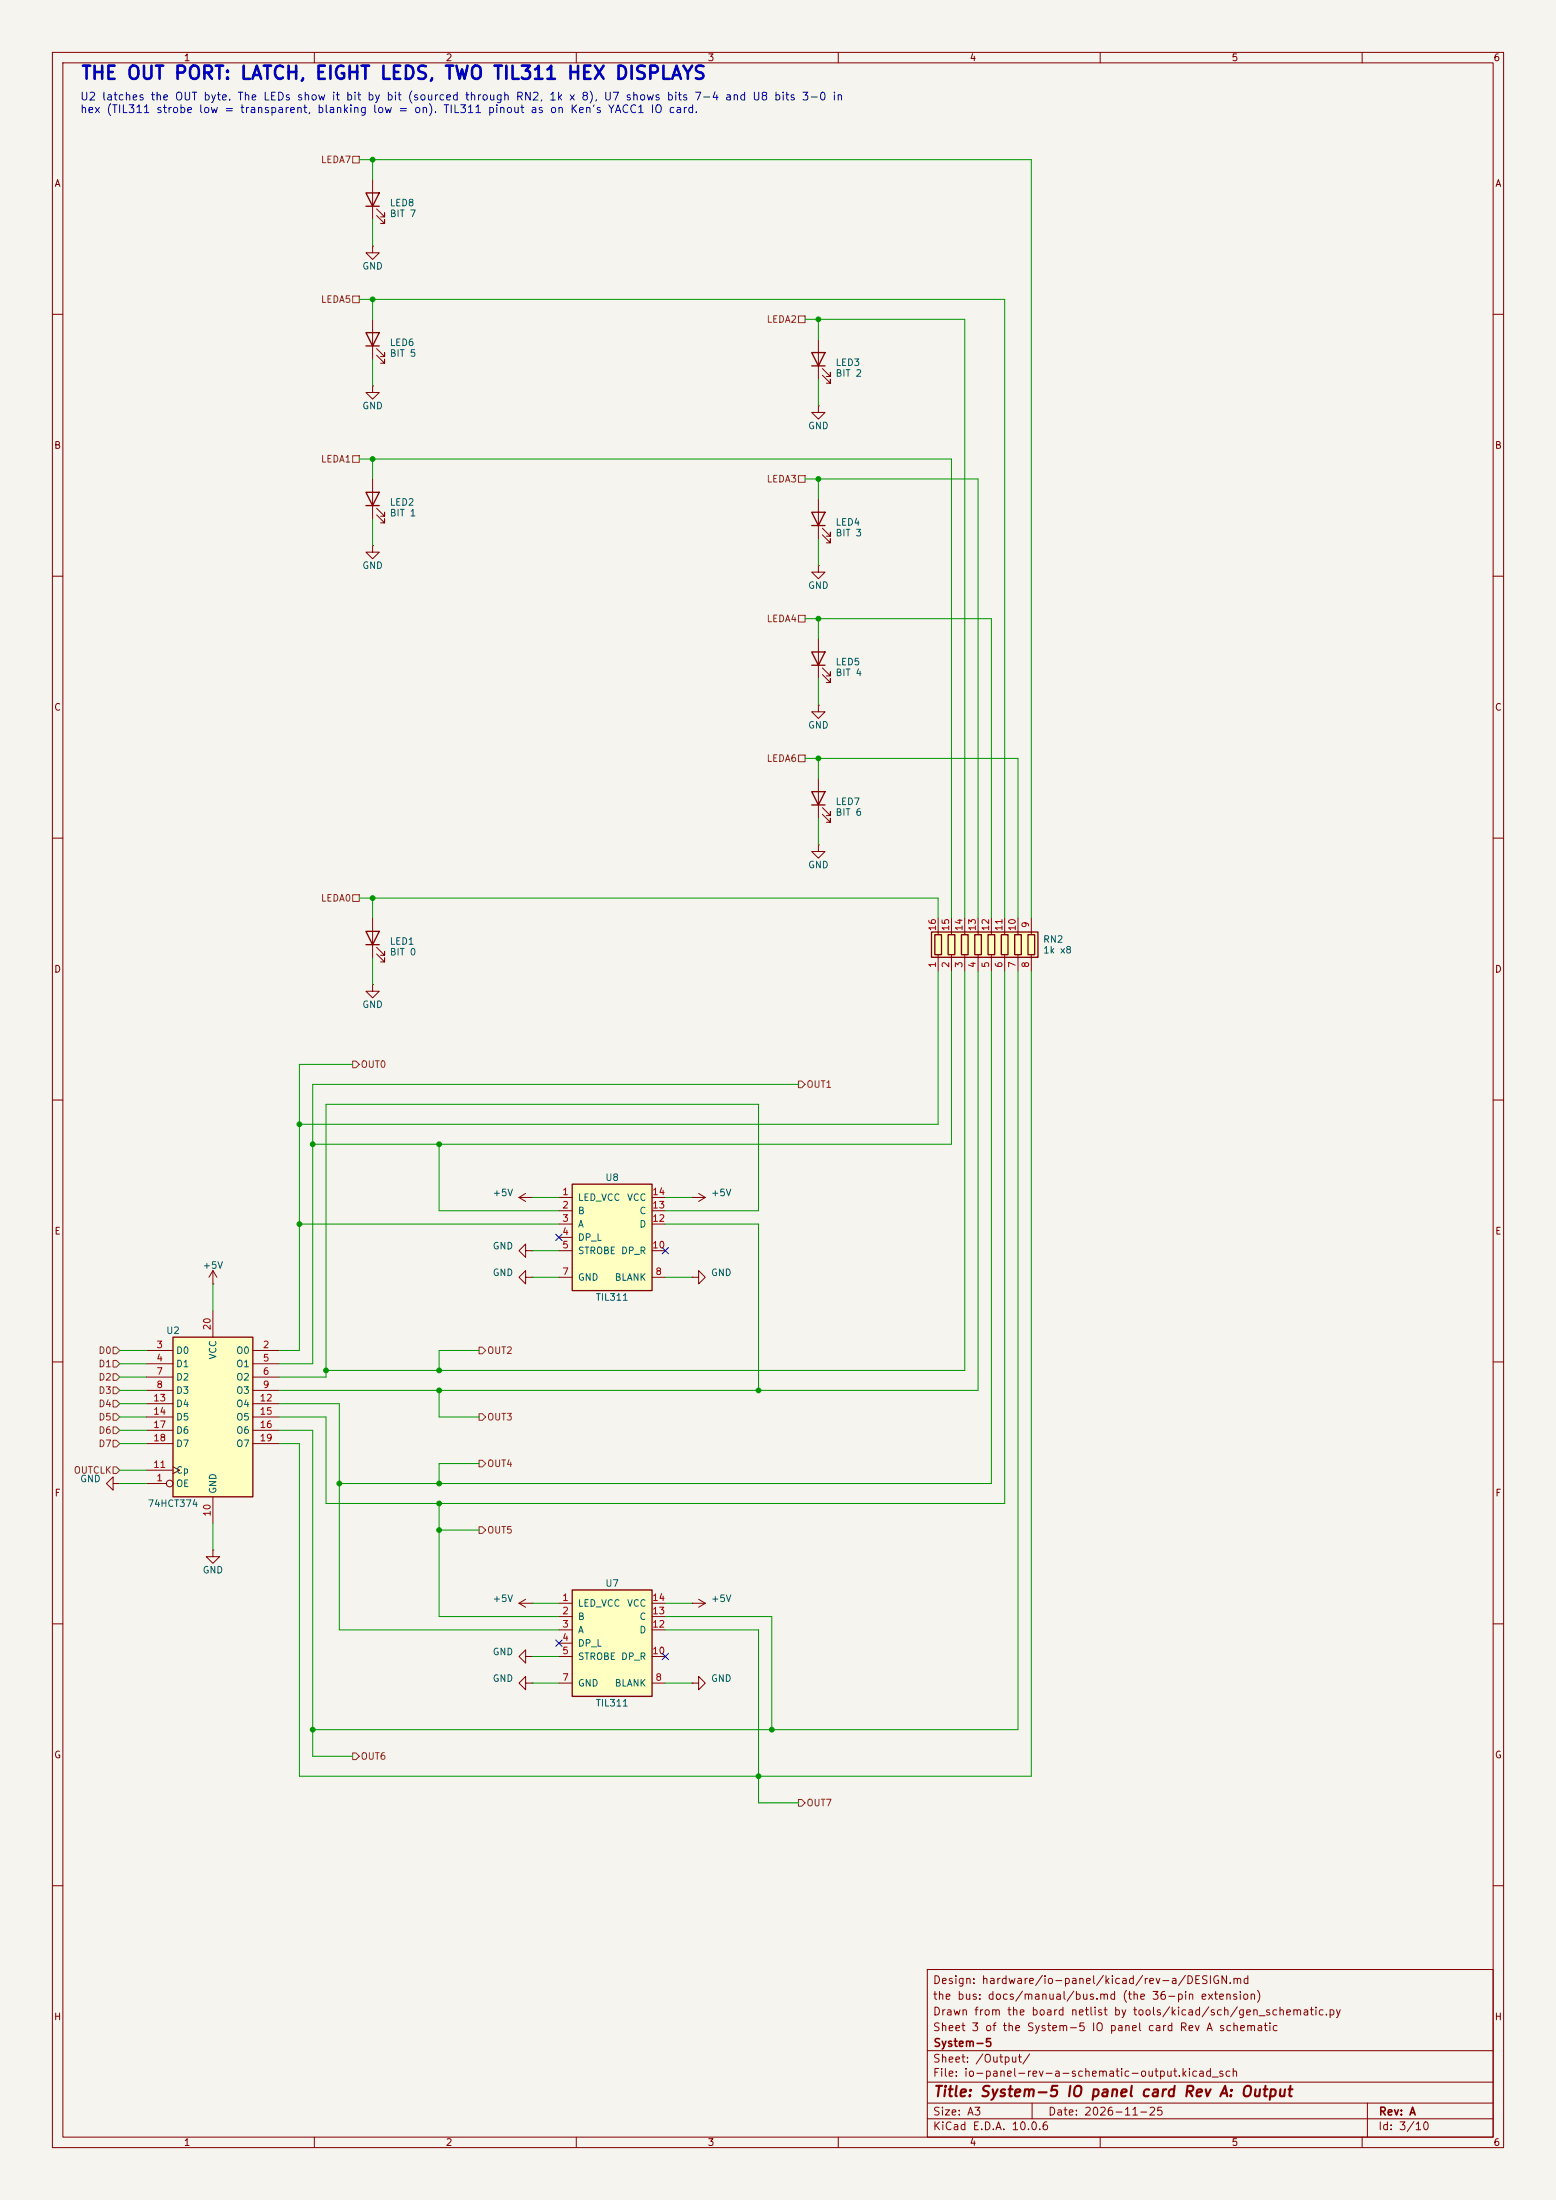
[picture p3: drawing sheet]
<svg xmlns="http://www.w3.org/2000/svg" width="297mm" height="420mm" viewBox="0 0 297 420" stroke-linecap="round" stroke-linejoin="round" font-family="sans-serif">
<path d="M0 0h297v420h-297z" fill="#f5f4ef" stroke="#f5f4ef" stroke-width=".19"/>
<g fill="none" stroke="#840000" stroke-width=".19">
<path d="M10 10h277v400h-277zM12 12h273v396h-273zM60 10v2M110 10v2M160 10v2M210 10v2M260 10v2M10 60h2M285 60h2M10 110h2M285 110h2M10 160h2"/>
<path d="M285 160h2M71.1 188v1.2h1.3l-1.3 1.3-1.3-1.3h1.3M71.1 188h.1M10 210h2M285 210h2M132.1 228.6h.1M132.1 228.6h2.5M133.3 227.8l1.3 .8M134.6 228.6l-1.3 .8M132.1 243.8h1.2v-1.2l1.3 1.2-1.3 1.3v-1.3M132.1 243.8h.1M10 260h2"/>
<path d="M285 260h2M21.6 283.2v-1.3l-1.3 1.3 1.3 1.3v-1.3h1.3M22.9 283.2h.1M10 310h2M99.1 306.1h2.5M99.1 306.1l1.2 .7M100.3 316.2v-1.2l-1.2 1.2 1.2 1.3v-1.3h1.3M100.3 305.3l-1.2 .8M101.6 316.2h.1M101.6 306.1h.1M132.1 306.1h.1M132.1 306.1h2.5"/>
<path d="M133.3 305.3l1.3 .8M134.6 306.1l-1.3 .7M285 310h2M100.3 321.3v-1.3l-1.2 1.3 1.2 1.3v-1.3h1.3M101.6 321.3h.1M132.1 321.3h1.2v-1.3l1.3 1.3-1.3 1.3v-1.3M132.1 321.3h.1M10 360h2M177 376h108v32h-108zM285 360h2M177 397.5h108M177 391.5h108"/>
<path d="M60 408v2M110 408v2M160 408v2M177 404.5h108M177 401.5h108M197 401.5v3M210 408v2M260 408v2M261 401.5v6.5"/>
</g>
<path d="M109.2 226.1h15.3v20.3h-15.3z" fill="#ffffc2"/>
<path d="M69.8 36.8h2.6l-1.3 2.6zM69.8 39.4h2.6M109.2 226.1h15.3v20.3h-15.3z" fill="none" stroke="#840000" stroke-width=".25"/>
<g fill="none" stroke="#840000" stroke-width=".19">
<path d="M71.1 34.3v7.6M71.9 39.9l1.5 1.5v-.8v.8h-.8M71.1 47v1.3h1.3l-1.3 1.2-1.3-1.2h1.3M71.1 47h.1M71.9 41.1l1.5 1.6v-.8v.8h-.8M71.1 73.7v1.2h1.3l-1.3 1.3-1.3-1.3h1.3M71.1 73.7h.1M71.1 104.1v1.3h1.3l-1.3 1.3-1.3-1.3h1.3M71.1 104.1h.1M106.7 228.6h2.5M106.7 231.1h2.5M106.7 233.7h2.5"/>
<path d="M106.7 236.2h2.5M106.7 238.8h2.5M124.5 228.6h2.5M124.5 231.1h2.5M124.5 233.7h2.5M124.5 238.8h2.5M106.7 243.8h2.5M124.5 243.8h2.5"/>
</g>
<path d="M109.2 303.5h15.3v20.4h-15.3z" fill="#ffffc2"/>
<path d="M109.2 303.5h15.3v20.4h-15.3z" fill="none" stroke="#840000" stroke-width=".25"/>
<path d="M106.7 306.1h2.5M106.7 308.6h2.5M106.7 311.2h2.5M106.7 313.7h2.5M106.7 316.2h2.5M124.5 306.1h2.5M124.5 308.6h2.5M124.5 311.2h2.5M124.5 316.2h2.5M106.7 321.3h2.5M124.5 321.3h2.5" fill="none" stroke="#840000" stroke-width=".19"/>
<path d="M177.8 177.9h20.3v4.9h-20.3z" fill="#ffffc2"/>
<g fill="none" stroke="#840000" stroke-width=".25">
<path d="M154.9 97.8h2.6l-1.3 2.5zM154.9 100.3h2.6M154.9 151.1h2.6l-1.3 2.6zM154.9 153.7h2.6M177.8 177.9h20.3v4.9h-20.3zM178.4 178.4h1.3v3.8h-1.3zM181 178.4h1.2v3.8h-1.2zM183.5 178.4h1.3v3.8h-1.3zM186.1 178.4h1.2v3.8h-1.2zM188.6 178.4h1.3v3.8h-1.3zM191.1 178.4h1.3v3.8h-1.3zM193.7 178.4h1.2v3.8h-1.2z"/>
<path d="M196.2 178.4h1.3v3.8h-1.3z"/>
</g>
<g fill="none" stroke="#840000" stroke-width=".19">
<path d="M156.2 95.3v7.6M156.2 108v1.2h1.3l-1.3 1.3-1.3-1.3h1.3M156.2 108h.1M157 102.1l1.5 1.5v-.7v.7h-.8M157 100.8l1.5 1.6v-.8v.8h-.8M156.2 134.6v1.3h1.3l-1.3 1.3-1.3-1.3h1.3M156.2 134.6h.1M156.2 148.6v7.6M157 155.4l1.5 1.6v-.8v.8h-.8M157 154.2l1.5 1.5v-.8v.8h-.8M156.2 161.3v1.3h1.3l-1.3 1.2-1.3-1.2h1.3M156.2 161.3h.1"/>
<path d="M179.1 175.3v3.1M181.6 175.3v3.1M184.1 175.3v3.1M186.7 175.3v3.1M189.2 175.3v3.1M191.8 175.3v3.1M194.3 175.3v3.1M196.8 175.3v3.1M179.1 182.2v3.2M181.6 182.2v3.2M184.1 182.2v3.2M186.7 182.2v3.2"/>
<path d="M189.2 182.2v3.2M191.8 182.2v3.2M194.3 182.2v3.2M196.8 182.2v3.2M40.6 295.9v1.3h1.3l-1.3 1.3-1.2-1.3h1.2M40.6 295.9h.1"/>
</g>
<path d="M33 255.3h15.3v30.5h-15.3z" fill="#ffffc2"/>
<path d="M69.8 63.5h2.6l-1.3 2.5zM69.8 66h2.6M154.9 67.3h2.6l-1.3 2.6zM154.9 69.9h2.6M69.8 94h2.6l-1.3 2.5zM69.8 96.5h2.6M154.9 124.5h2.6l-1.3 2.5zM154.9 127h2.6M69.8 177.8h2.6l-1.3 2.5zM69.8 180.3h2.6M33 255.3h15.3v30.5h-15.3z" fill="none" stroke="#840000" stroke-width=".25"/>
<g fill="none" stroke="#840000" stroke-width=".19">
<path d="M71.1 61v7.6M71.9 67.8l1.5 1.5v-.7v.7h-.8M71.9 66.5l1.5 1.6v-.8v.8h-.8M156.2 77.5v1.2h1.3l-1.3 1.3-1.3-1.3h1.3M156.2 77.5h.1M156.2 64.8v7.6M157 71.6l1.5 1.6v-.8v.8h-.8M157 70.4l1.5 1.5v-.8v.8h-.8M71.1 91.4v7.7M71.9 98.3l1.5 1.5v-.7v.7h-.8M71.9 97l1.5 1.6v-.8v.8h-.8M156.2 121.9v7.6"/>
<path d="M157 128.8l1.5 1.5v-.8v.8h-.8M157 127.5l1.5 1.5v-.7v.7h-.8M71.1 175.3v7.6M71.9 182.1l1.5 1.5v-.7v.7h-.8M71.9 180.8l1.5 1.6v-.8v.8h-.8M99.1 228.6l1.2 .8M99.1 228.6h2.5M100.3 238.8v-1.3l-1.2 1.3 1.2 1.2v-1.2h1.3M100.3 227.8l-1.2 .8M101.6 238.8h.1M101.6 228.6h.1M27.9 257.8h5.1"/>
<path d="M40.6 245.1h.1M40.6 242.6v2.5M40.6 250.2v5.1M40.6 242.6l-.7 1.2M40.6 242.6l.8 1.2M48.3 257.8h5M100.3 243.8v-1.2l-1.2 1.2 1.2 1.3v-1.3h1.3M101.6 243.8h.1M27.9 260.4h5.1M27.9 262.9h5.1M27.9 265.4h5.1M27.9 268h5.1"/>
<path d="M27.9 270.5h5.1M27.9 273.1h5.1M27.9 275.6h5.1M48.3 260.4h5M48.3 262.9h5M48.3 265.4h5M48.3 268h5M48.3 270.5h5M48.3 273.1h5M48.3 275.6h5M27.9 283.2h3.8M27.9 280.7h5.1"/>
<path d="M33 280l1.3 .7-1.3 .6M40.6 285.8v5"/>
<circle cx="32.4" cy="283.2" r=".63"/>
</g>
<g fill="none" stroke="#725600" stroke-width=".19">
<path d="M67.3 29.8h1.3v1.3h-1.3zM67.3 56.5h1.3v1.3h-1.3zM152.4 60.3h1.3v1.3h-1.3zM67.3 87h1.3v1.3h-1.3zM152.4 90.8h1.3v1.3h-1.3zM152.4 117.5h1.3v1.2h-1.3zM152.4 144.1h1.3v1.3h-1.3zM67.3 170.8h1.3v1.3h-1.3zM67.3 202.6h.6l.7 .6-.7 .6h-.6zM152.4 206.4h.6l.7 .6-.7 .6h-.6zM21.6 257.2h.6l.7 .6-.7 .6h-.6zM21.6 259.7h.6l.7 .7-.7 .6h-.6z"/>
<path d="M91.4 257.2h.7l.6 .6-.6 .6h-.7zM21.6 262.3h.6l.7 .6-.7 .6h-.6zM21.6 267.3h.6l.7 .7-.7 .6h-.6zM21.6 264.8h.6l.7 .6-.7 .7h-.6zM21.6 275h.6l.7 .6-.7 .6h-.6zM21.6 272.4h.6l.7 .7-.7 .6h-.6zM21.6 269.9h.6l.7 .6-.7 .6h-.6zM91.4 278.8h.7l.6 .6-.6 .6h-.7zM91.4 269.9h.7l.6 .6-.6 .6h-.7zM21.6 280h.6l.7 .7-.7 .6h-.6zM91.4 291.5h.7l.6 .6-.6 .6h-.7zM67.3 334.6h.6l.7 .7-.7 .6h-.6z"/>
<path d="M152.4 343.5h.6l.7 .7-.7 .6h-.6z"/>
</g>
<g fill="none" stroke="#009600" stroke-width=".19">
<path d="M68.6 30.5h128.2v144.8M71.1 30.5v3.8M68.6 57.2h123.2v118.1M71.1 41.9v5.1M71.1 57.2v3.8M71.1 68.6v5.1M153.7 61h30.4v114.3M156.2 61v3.8M156.2 72.4v5.1M68.6 87.6h113v87.7M71.1 87.6v3.8M71.1 99.1v5"/>
<path d="M153.7 91.4h33v83.9M156.2 91.4v3.9M153.7 118.1h35.5v57.2M156.2 102.9v5.1M156.2 118.1v3.8M156.2 129.5v5.1M153.7 144.8h40.6v30.5M156.2 144.8v3.8M156.2 156.2v5.1M68.6 171.5h110.5v3.8M71.1 171.5v3.8M71.1 182.9v5.1"/>
<path d="M179.1 185.4v29.2h-122M181.6 185.4v33h-121.9M184.1 185.4v76.2h-121.9M186.7 185.4v80h-133.4M189.2 185.4v97.8h-124.4M191.8 185.4v101.6h-129.6v-16.5h-8.9M194.3 185.4v144.8h-134.6M196.8 185.4v153.7h-139.7v-63.5h-3.8M67.3 203.2h-10.2v54.6h-3.8M83.8 218.4v12.7h22.9M152.4 207h-92.7v53.4h-6.4M57.1 233.7h49.6"/>
<path d="M101.6 238.8h5.1M101.6 228.6h5.1M127 231.1h17.8v-20.3h-82.6v52.1h-8.9M127 233.7h17.8v31.7M127 228.6h5.1M22.9 257.8h5M40.6 245.1v5.1M91.4 257.8h-7.6v3.8M101.6 243.8h5.1M127 243.8h5.1M22.9 262.9h5M22.9 275.6h5"/>
<path d="M22.9 273.1h5M22.9 270.5h5M22.9 268h5M22.9 265.4h5M22.9 260.4h5M53.3 273.1h6.4v62.2h7.6M53.3 268h11.5v43.2h41.9M83.8 265.4v5.1h7.6M91.4 279.4h-7.6v3.8M22.9 283.2h5M22.9 280.7h5M40.6 290.8v5.1"/>
<path d="M83.8 287v21.6h22.9M83.8 292.1h7.6M101.6 306.1h5.1M101.6 316.2h5.1M127 311.2h17.8v33h7.6M127 306.1h5.1M127 308.6h20.3v21.6M101.6 321.3h5.1M127 321.3h5.1"/>
</g>
<path d="M106.1 235.6l1.2 1.2M107.3 235.6l-1.2 1.2M126.4 238.2l1.2 1.2M127.6 238.2l-1.2 1.2M106.1 313.1l1.2 1.2M107.3 313.1l-1.2 1.2M126.4 315.6l1.2 1.2M127.6 315.6l-1.2 1.2" fill="none" stroke="#000084" stroke-width=".19"/>
<g fill="#009600" stroke="#009600" stroke-width=".19">
<circle cx="64.8" cy="283.2" r=".46"/>
<circle cx="57.1" cy="214.6" r=".46"/>
<circle cx="62.2" cy="261.6" r=".46"/>
<circle cx="57.1" cy="233.7" r=".46"/>
<circle cx="59.7" cy="218.4" r=".46"/>
<circle cx="83.8" cy="261.6" r=".46"/>
<circle cx="83.8" cy="265.4" r=".46"/>
<circle cx="144.8" cy="265.4" r=".46"/>
<circle cx="83.8" cy="283.2" r=".46"/>
<circle cx="83.8" cy="287" r=".46"/>
<circle cx="83.8" cy="292.1" r=".46"/>
<circle cx="59.7" cy="330.2" r=".46"/>
<circle cx="71.1" cy="57.2" r=".46"/>
<circle cx="71.1" cy="87.6" r=".46"/>
<circle cx="156.2" cy="61" r=".46"/>
<circle cx="156.2" cy="91.4" r=".46"/>
<circle cx="156.2" cy="118.1" r=".46"/>
<circle cx="71.1" cy="30.5" r=".46"/>
<circle cx="71.1" cy="171.5" r=".46"/>
<circle cx="156.2" cy="144.8" r=".46"/>
<circle cx="83.8" cy="218.4" r=".46"/>
<circle cx="144.8" cy="339.1" r=".46"/>
<circle cx="147.3" cy="330.2" r=".46"/>
</g>
<text font-size="2.5" fill="#0000c2" x="15.3" y="15.8">THE OUT PORT: LATCH, EIGHT LEDS, TWO TIL311 HEX DISPLAYS</text>
<text font-size="2" fill="#840000" x="178" y="400.8">Title: System-5 IO panel card Rev A: Output</text>
<g font-size="1.5" fill="#0000c2">
<text x="15.2" y="19.5">U2 latches the OUT byte. The LEDs show it bit by bit (sourced through RN2, 1k x 8), U7 shows bits 7-4 and U8 bits 3-0 in</text>
<text x="15.2" y="22">hex (TIL311 strobe low = transparent, blanking low = on). TIL311 pinout as on Ken's YACC1 IO card.</text>
</g>
<g font-size="1.5" fill="#840000">
<text x="178" y="382.1">the bus: docs/manual/bus.md (the 36-pin extension)</text>
<text x="178" y="379.1">Design: hardware/io-panel/kicad/rev-a/DESIGN.md</text>
<text x="178" y="388.1">Sheet 3 of the System-5 IO panel card Rev A schematic</text>
<text x="178" y="385.1">Drawn from the board netlist by tools/kicad/sch/gen_schematic.py</text>
<text x="178" y="394.1">Sheet: /Output/</text>
<text x="178" y="391.1">System-5</text>
<text x="178" y="396.8">File: io-panel-rev-a-schematic-output.kicad_sch</text>
<text x="178" y="407">KiCad E.D.A. 10.0.6</text>
<text x="178" y="404.2">Size: A3</text>
<text x="200" y="404.2">Date: 2026-11-25</text>
<text x="263" y="407">Id: 3/10</text>
<text x="263" y="404.2">Rev: A</text>
</g>
<g font-size="1.3" fill="#840000">
<text x="35" y="12">1</text>
<text x="85" y="12">2</text>
<text x="135" y="12">3</text>
<text x="185" y="12">4</text>
<text x="235" y="12">5</text>
<text x="285" y="12">6</text>
<text x="10.3" y="36">A</text>
<text x="285.3" y="36">A</text>
<text x="10.2" y="86">B</text>
<text x="285.2" y="86">B</text>
<text x="10.2" y="136">C</text>
<text x="285.2" y="136">C</text>
<text x="10.2" y="186">D</text>
<text x="285.2" y="186">D</text>
<text x="10.3" y="236">E</text>
<text x="285.3" y="236">E</text>
<text x="10.3" y="286">F</text>
<text x="285.3" y="286">F</text>
<text x="10.2" y="336">G</text>
<text x="285.2" y="336">G</text>
<text x="10.2" y="386">H</text>
<text x="285.2" y="386">H</text>
<text x="35" y="410">1</text>
<text x="85" y="410">2</text>
<text x="135" y="410">3</text>
<text x="185" y="410">4</text>
<text x="235" y="410">5</text>
<text x="285" y="410">6</text>
</g>
<g font-size="1.3" fill="#725600">
<text x="61.1" y="31.4">LEDA7</text>
<text x="61.1" y="58.1">LEDA5</text>
<text x="146.2" y="61.9">LEDA2</text>
<text x="61.1" y="88.6">LEDA1</text>
<text x="146.2" y="92.4">LEDA3</text>
<text x="146.2" y="119.1">LEDA4</text>
<text x="146.2" y="145.7">LEDA6</text>
<text x="61.1" y="172.4">LEDA0</text>
<text x="68.7" y="204.2">OUT0</text>
<text x="153.8" y="208">OUT1</text>
<text x="18.7" y="258.8">D0</text>
<text x="18.7" y="263.9">D2</text>
<text x="18.7" y="261.3">D1</text>
<text x="92.9" y="258.8">OUT2</text>
<text x="18.7" y="268.9">D4</text>
<text x="18.7" y="266.4">D3</text>
<text x="18.7" y="274">D6</text>
<text x="18.7" y="271.5">D5</text>
<text x="92.9" y="271.5">OUT3</text>
<text x="14" y="281.6">OUTCLK</text>
<text x="18.7" y="276.6">D7</text>
<text x="92.9" y="280.4">OUT4</text>
<text x="92.9" y="293.1">OUT5</text>
<text x="68.7" y="336.2">OUT6</text>
<text x="153.8" y="345.1">OUT7</text>
</g>
<g font-size="1.3" fill="#006464">
<text x="74.3" y="39.7">LED8</text>
<text x="74.3" y="41.7">BIT 7</text>
<text x="69.1" y="51.8">GND</text>
<text x="74.3" y="66.4">LED6</text>
<text x="74.3" y="68.4">BIT 5</text>
<text x="159.4" y="70.2">LED3</text>
<text x="159.4" y="72.2">BIT 2</text>
<text x="69.1" y="78.4">GND</text>
<text x="154.1" y="82.2">GND</text>
<text x="74.3" y="96.8">LED2</text>
<text x="74.3" y="98.9">BIT 1</text>
<text x="159.4" y="100.6">LED4</text>
<text x="159.4" y="102.7">BIT 3</text>
<text x="69.1" y="108.9">GND</text>
<text x="154.1" y="112.7">GND</text>
<text x="159.4" y="127.3">LED5</text>
<text x="159.4" y="129.4">BIT 4</text>
<text x="154.1" y="139.4">GND</text>
<text x="159.4" y="154">LED7</text>
<text x="159.4" y="156">BIT 6</text>
<text x="154.1" y="166.1">GND</text>
<text x="74.3" y="180.7">LED1</text>
<text x="74.3" y="182.7">BIT 0</text>
<text x="199" y="180.3">RN2</text>
<text x="199" y="182.3">1k x8</text>
<text x="69.1" y="192.7">GND</text>
<text x="115.4" y="225.8">U8</text>
<text x="93.9" y="228.7">+5V</text>
<text x="110.2" y="229.6">LED_VCC</text>
<text x="110.2" y="232.1">B</text>
<text x="119.6" y="229.6">VCC</text>
<text x="121.9" y="232.1">C</text>
<text x="135.6" y="228.7">+5V</text>
<text x="93.9" y="238.8">GND</text>
<text x="110.2" y="234.6">A</text>
<text x="110.2" y="237.2">DP_L</text>
<text x="110.2" y="239.7">STROBE DP_R</text>
<text x="121.9" y="234.6">D</text>
<text x="38.6" y="242.5">+5V</text>
<text x="93.9" y="243.9">GND</text>
<text x="110.2" y="244.8">GND</text>
<text x="117.2" y="244.8">BLANK</text>
<text x="135.6" y="243.9">GND</text>
<text x="113.6" y="248.6">TIL311</text>
<text x="31.6" y="255">U2</text>
<text x="33.5" y="258.8">D0</text>
<text x="33.5" y="261.3">D1</text>
<text x="33.5" y="263.9">D2</text>
<text x="41.6" y="259.6" transform="rotate(-90 41.6 259.6)">VCC</text>
<text x="45" y="258.8">O0</text>
<text x="45" y="261.3">O1</text>
<text x="45" y="263.9">O2</text>
<text x="33.5" y="266.4">D3</text>
<text x="33.5" y="268.9">D4</text>
<text x="45" y="266.4">O3</text>
<text x="45" y="268.9">O4</text>
<text x="33.5" y="271.5">D5</text>
<text x="33.5" y="274">D6</text>
<text x="45" y="271.5">O5</text>
<text x="45" y="274">O6</text>
<text x="33.5" y="281.6">Cp</text>
<text x="33.5" y="276.6">D7</text>
<text x="45" y="276.6">O7</text>
<text x="15.2" y="283.3">GND</text>
<text x="28.1" y="288">74HCT374</text>
<text x="33.5" y="284.2">OE</text>
<text x="41.6" y="285.3" transform="rotate(-90 41.6 285.3)">GND</text>
<text x="38.6" y="300.7">GND</text>
<text x="115.4" y="303.2">U7</text>
<text x="93.9" y="306.1">+5V</text>
<text x="110.2" y="307">LED_VCC</text>
<text x="110.2" y="309.6">B</text>
<text x="119.6" y="307">VCC</text>
<text x="121.9" y="309.6">C</text>
<text x="135.6" y="306.1">+5V</text>
<text x="93.9" y="316.3">GND</text>
<text x="110.2" y="312.1">A</text>
<text x="110.2" y="314.7">DP_L</text>
<text x="110.2" y="317.2">STROBE DP_R</text>
<text x="121.9" y="312.1">D</text>
<text x="93.9" y="321.4">GND</text>
<text x="110.2" y="322.3">GND</text>
<text x="117.2" y="322.3">BLANK</text>
<text x="135.6" y="321.4">GND</text>
<text x="113.6" y="326.1">TIL311</text>
</g>
<g font-size="1.3" fill="#a90000">
<text x="178.9" y="177.9" transform="rotate(-90 178.9 177.9)">16</text>
<text x="181.5" y="177.9" transform="rotate(-90 181.5 177.9)">15</text>
<text x="184" y="177.9" transform="rotate(-90 184 177.9)">14</text>
<text x="186.6" y="177.9" transform="rotate(-90 186.6 177.9)">13</text>
<text x="189.1" y="177.9" transform="rotate(-90 189.1 177.9)">12</text>
<text x="191.6" y="177.9" transform="rotate(-90 191.6 177.9)">11</text>
<text x="194.2" y="177.9" transform="rotate(-90 194.2 177.9)">10</text>
<text x="196.7" y="177.3" transform="rotate(-90 196.7 177.3)">9</text>
<text x="178.9" y="184.9" transform="rotate(-90 178.9 184.9)">1</text>
<text x="181.5" y="184.9" transform="rotate(-90 181.5 184.9)">2</text>
<text x="184" y="184.9" transform="rotate(-90 184 184.9)">3</text>
<text x="186.6" y="184.9" transform="rotate(-90 186.6 184.9)">4</text>
<text x="189.1" y="184.9" transform="rotate(-90 189.1 184.9)">5</text>
<text x="191.6" y="184.9" transform="rotate(-90 191.6 184.9)">6</text>
<text x="194.2" y="184.9" transform="rotate(-90 194.2 184.9)">7</text>
<text x="196.7" y="184.9" transform="rotate(-90 196.7 184.9)">8</text>
<text x="107.2" y="228.5">1</text>
<text x="107.2" y="231">2</text>
<text x="107.2" y="233.5">3</text>
<text x="124.4" y="233.5">12</text>
<text x="124.4" y="231">13</text>
<text x="124.4" y="228.5">14</text>
<text x="107.2" y="236.1">4</text>
<text x="107.2" y="238.6">5</text>
<text x="124.4" y="238.6">10</text>
<text x="107.2" y="243.7">7</text>
<text x="125" y="243.7">8</text>
<text x="29.7" y="257.7">3</text>
<text x="40.5" y="254.1" transform="rotate(-90 40.5 254.1)">20</text>
<text x="50.1" y="257.7">2</text>
<text x="29.7" y="260.2">4</text>
<text x="29.7" y="262.8">7</text>
<text x="50.1" y="260.2">5</text>
<text x="50.1" y="262.8">6</text>
<text x="29.1" y="267.8">13</text>
<text x="29.7" y="265.3">8</text>
<text x="49.5" y="267.8">12</text>
<text x="50.1" y="265.3">9</text>
<text x="29.1" y="270.4">14</text>
<text x="29.1" y="272.9">17</text>
<text x="29.1" y="275.5">18</text>
<text x="49.5" y="270.4">15</text>
<text x="49.5" y="272.9">16</text>
<text x="49.5" y="275.5">19</text>
<text x="29.1" y="280.5">11</text>
<text x="29.7" y="283.1">1</text>
<text x="40.5" y="289.6" transform="rotate(-90 40.5 289.6)">10</text>
<text x="107.2" y="305.9">1</text>
<text x="124.4" y="305.9">14</text>
<text x="107.2" y="308.5">2</text>
<text x="107.2" y="311">3</text>
<text x="124.4" y="311">12</text>
<text x="124.4" y="308.5">13</text>
<text x="107.2" y="313.6">4</text>
<text x="107.2" y="316.1">5</text>
<text x="124.4" y="316.1">10</text>
<text x="107.2" y="321.2">7</text>
<text x="125" y="321.2">8</text>
</g>
</svg>
